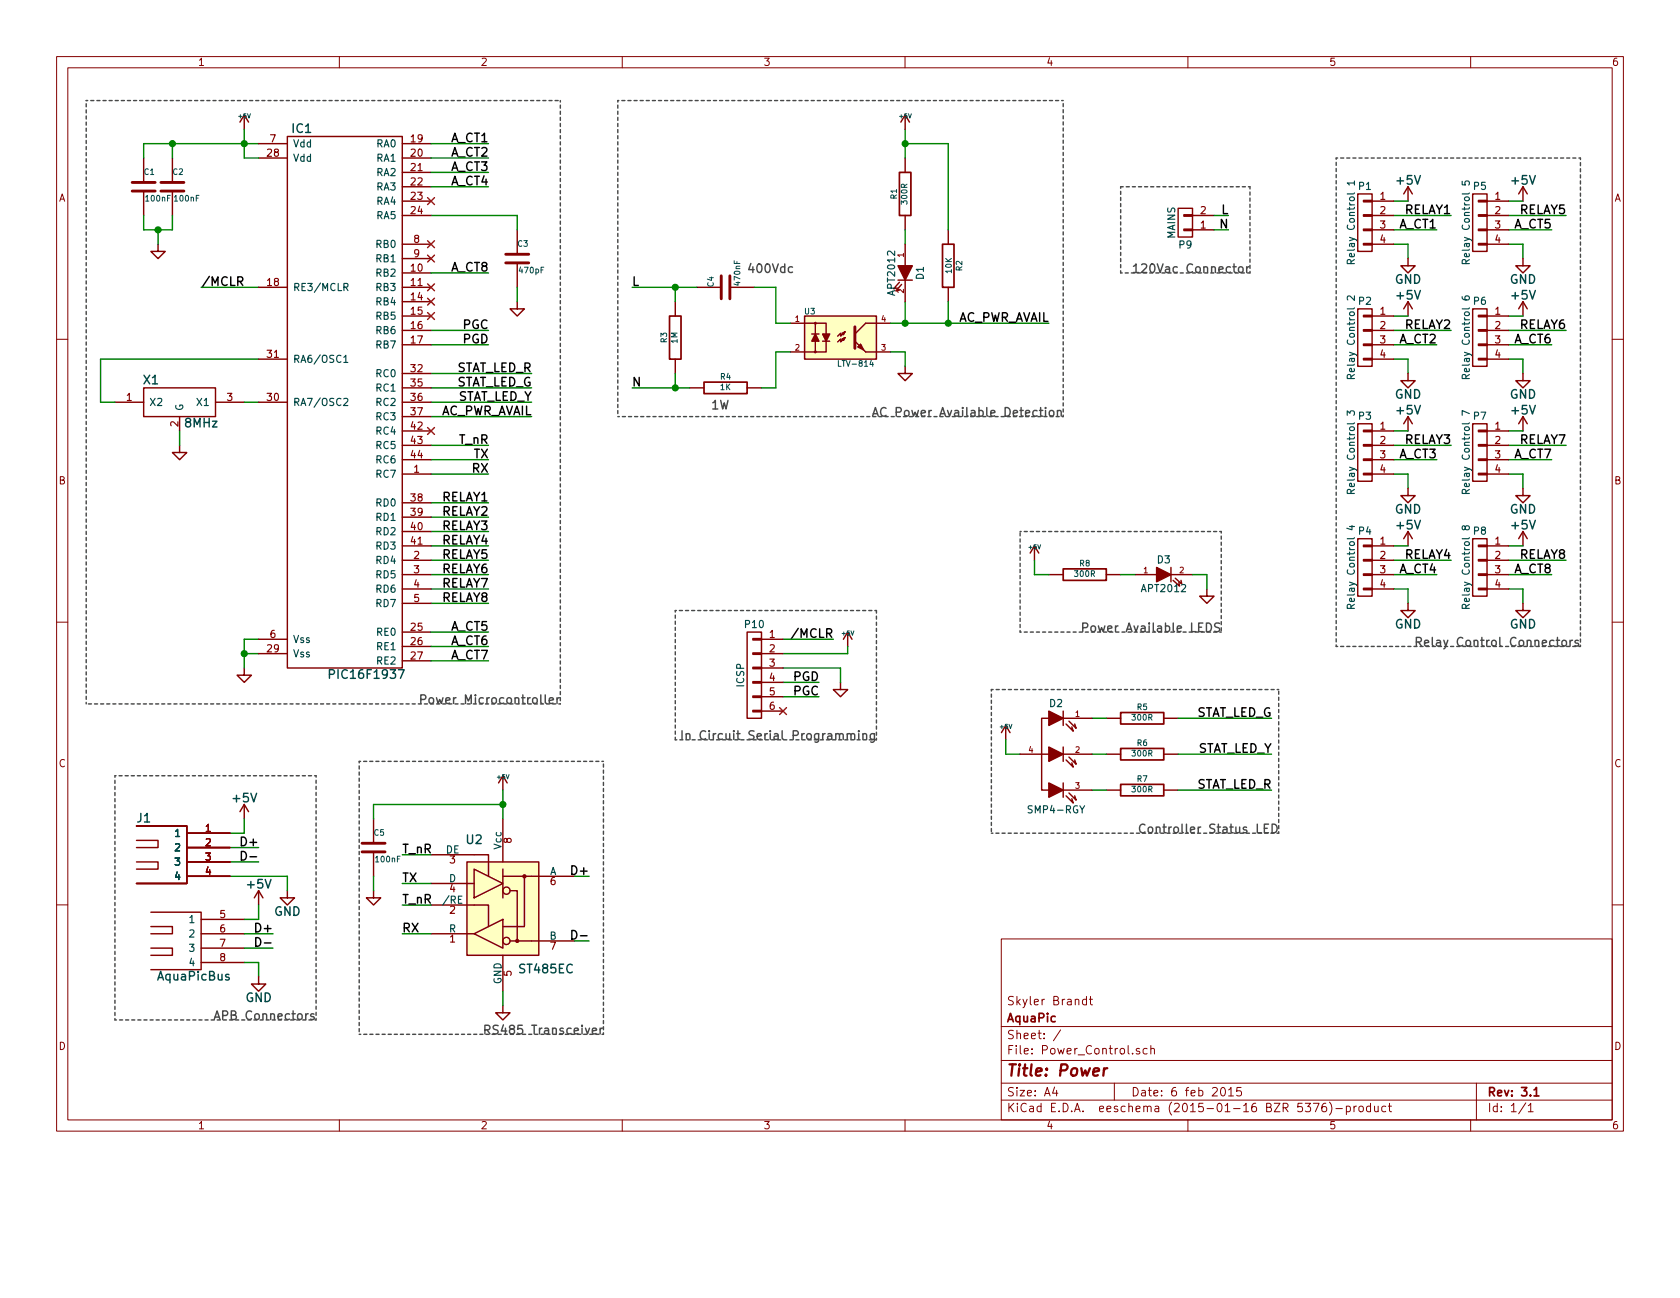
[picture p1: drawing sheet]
<svg xmlns="http://www.w3.org/2000/svg" width="279mm" height="216mm" viewBox="0 0 279 216" stroke-linecap="round" stroke-linejoin="round" font-family="sans-serif">
<g fill="none" stroke="#840000" stroke-width=".17">
<path d="M9.4 9.4h260.6v178.7h-260.6zM11.3 11.3h256.8v175h-256.8zM56.4 9.4v1.9M103.5 9.4v1.9M150.5 9.4v1.9M197.6 9.4v1.9M244.6 9.4v1.9M9.4 56.4h1.9M268.1 56.4h1.9M9.4 103.5h1.9M268.1 103.5h1.9M9.4 150.5h1.9"/>
<path d="M166.5 156.2h101.6v30.1h-101.6zM268.1 150.5h1.9M166.5 176.4h101.6M166.5 170.8h101.6M176.4 171.3l-1.2 1.8M180.7 166.3l-.4-.1-.3 .3 .1 .5 .2 .1h.4M180.7 165.7v1.4M181.2 166.2h.5M181.4 165.7v1.3l.3 .1M189.5 174.5a.35 .35 0 0 0-.5 .1v.2l.5 .1 .1 .2-.2 .2-.4-.1M190.8 174.5l-.4-.1-.3 .2 .1 .6 .2 .1 .4-.1M191.4 174.5l.2-.1 .3 .1 .1 .8"/>
<path d="M191.4 173.9v1.4M56.4 186.3v1.8M103.5 186.3v1.8M150.5 186.3v1.8M166.5 183h101.6M166.5 180.2h101.6M175.4 180.8l-.3 1h.8M175.7 181.4v.9M185.3 180.2v2.8M197.6 186.3v1.8M203.1 181l.2-.1a.77 .77 0 0 1 .6 .6 .77 .77 0 0 1-.3 .7l-.1 .1a.75 .75 0 0 1-.4-1.3zM204.3 181.3l.4-.4v1.4"/>
<path d="M204.3 182.3h.8M206.4 180.9h-.7v.7l.2-.2 .4 .1 .2 .2-.1 .5-.2 .1-.5-.1M218.4 183.5h1l-.6 1.4M220.5 183.5a.56 .56 0 0 0-.7 .6l.1 .7 .2 .1 .5-.1v-.5l-.1-.2h-.4l-.3 .2M221.1 183.3a1.61 1.61 0 0 1 0 2.2M222.2 184.4h1M223.9 184.1l.4-.1 .3 .3-.1 .5h-.6M223.9 184v1.4M225.2 184v.9M225.6 184l-.4 .3M226.1 184.1l.2-.1 .4 .1v.6l-.1 .1-.3 .1-.2-.1zM227.9 184.1l-.4-.1-.2 .3v.5l.2 .1 .4-.1"/>
<path d="M227.9 183.5v1.4M228.6 184l.1 .8 .3 .1 .2-.1M229.2 184v.9M230.5 184.1l-.4-.1-.3 .3 .1 .5 .2 .1 .4-.1M230.9 184h.5M231.1 183.5v1.2l.3 .2M244.6 186.3v1.8M245.5 180.2v6.1M253.8 183.4l-1.2 1.9M254.2 183.9l.4-.4v1.4M254.2 184.9h.8"/>
</g>
<path d="M149.6 28.7h1.9v7.1h-1.9zM111.3 52.6h2v7.1h-2zM156.7 40.6h2v7.2h-2zM117.1 63.6h7.2v1.9h-7.2zM176.8 94.6h7.2v1.9h-7.2zM186.4 118.5h7.1v1.9h-7.1zM186.4 124.5h7.1v1.9h-7.1zM186.4 130.5h7.1v1.9h-7.1zM255.1 181.3l.4-.4v1.4M255.1 182.3h.8" fill="none" stroke="#840000" stroke-width=".29"/>
<path d="M183.6 177.7l-.1 1.2M184.2 177.7a.51 .51 0 0 0-.6 .3" fill="none" stroke="#840000" stroke-width=".38"/>
<g fill="none" stroke="#840000" stroke-width=".24">
<path d="M40.6 19.1l-.7 1.2M40.6 19.1v2.4M40.6 19.1l.7 1.2M150.5 19.1v2.4M150.5 19.1l-.7 1.2M150.5 19.1l.8 1.2M23.9 26.3v4M23.9 31.8v4M28.7 26.3v4M28.7 31.8v4M43 23.9h4.8M43 26.3h4.8"/>
<path d="M47.8 22.7h19.1v88.4h-19.1zM66.9 35.8h4.8M66.9 23.9h4.8M66.9 26.3h4.8M66.9 28.7h4.8M66.9 31.1h4.8M66.9 33.5h4.8M86 38.2v4.1M150.5 26.3v2.4M150.5 35.8v2.4M157.7 38.2v2.4M195.9 34.6h2.4v4.8h-2.4z"/>
<path d="M196.9 35.7h1.4v.3h-1.4zM196.9 38.1h1.4v.3h-1.4zM198.3 38.2h3.6M198.3 35.8h3.6M225.8 32.3h2.4v9.5h-2.4zM226.8 38.1h1.4v.3h-1.4zM226.8 35.7h1.4v.3h-1.4zM226.8 33.3h1.4v.3h-1.4zM228.2 38.2h3.6M228.2 35.8h3.6M228.2 33.5h3.6M234.2 31.1v2.4"/>
<path d="M234.2 31.1l-.7 1.2M234.2 31.1l.7 1.2M244.9 32.3h2.4v9.5h-2.4zM245.9 38.1h1.4v.3h-1.4zM245.9 35.7h1.4v.3h-1.4zM245.9 33.3h1.4v.3h-1.4zM247.3 38.2h3.6M247.3 35.8h3.6M247.3 33.5h3.6M253.3 31.1v2.4M253.3 31.1l-.7 1.2M253.3 31.1l.7 1.2"/>
<path d="M26.3 40.6v1.2h1.2l-1.2 1.2-1.2-1.2h1.2M43 47.8h4.8M43 59.7h4.8M66.9 47.8h4.8M66.9 40.6h4.8M66.9 43h4.8M66.9 45.4h4.8M66.9 50.2h4.8M66.9 52.6h4.8M66.9 55h4.8M66.9 57.3h4.8M86 50.2v1.2h1.2l-1.2 1.2-1.2-1.2h1.2"/>
<path d="M86 43.7v4.1M112.3 50.2v2.4M112.3 59.7v2.4M115.9 47.8h4.1M121.4 47.8h4M131.4 53.8h6v1.8M133.8 52.6h12v7.1h-12zM135 55.6h1.2M135.6 53.8v1.8M135.6 56.7v1.8M136.8 56.7h1.2M137.4 56.7v1.8h-6"/>
<path d="M140 55.4l.5-.2-.2 .5zM140.5 55.2l-.7 .7v-.5l-.5 .5M140.5 56.2l-.2 .4-.3-.2 .5-.2-.7 .7v-.5l-.5 .5M144 58.5h4.1M148.1 53.8h-4.1l-1.8 1.8M149.3 46.6h2.4M149.6 47l-1 1 .6-.1M149.9 47.3l-.9 1.1 .6-.1M150.5 40.6v3.6M150.5 46.6v3.6M157.7 47.8v2.4M225.8 51.4h2.4v9.5h-2.4z"/>
<path d="M226.8 59.6h1.4v.3h-1.4zM226.8 57.2h1.4v.3h-1.4zM226.8 54.8h1.4v.3h-1.4zM226.8 52.4h1.4v.3h-1.4zM226.8 40.5h1.4v.2h-1.4zM228.2 40.6h3.6M228.2 59.7h3.6M228.2 52.6h3.6M228.2 55h3.6M228.2 57.3h3.6M234.2 43v1.2h1.2l-1.2 1.2-1.2-1.2h1.2M234.2 50.2v2.4"/>
<path d="M234.2 50.2l-.7 1.2M234.2 50.2l.7 1.2M244.9 51.4h2.4v9.5h-2.4zM245.9 59.6h1.4v.3h-1.4zM245.9 57.2h1.4v.3h-1.4zM245.9 54.8h1.4v.3h-1.4zM245.9 52.4h1.4v.3h-1.4zM245.9 40.5h1.4v.2h-1.4zM247.3 40.6h3.6M247.3 59.7h3.6M247.3 52.6h3.6M247.3 55h3.6"/>
<path d="M247.3 57.3h3.6M253.3 43v1.2h1.2l-1.2 1.2-1.2-1.2h1.2M253.3 50.2v2.4M253.3 50.2l-.7 1.2M253.3 50.2l.7 1.2M19.1 66.9h4.8M23.9 64.5h11.9v4.8h-11.9zM29.9 74.1v1.2h1.2l-1.2 1.2-1.2-1.2h1.2M29.9 69.3v2.4M35.8 66.9h4.8M43 66.9h4.8M66.9 64.5h4.8"/>
<path d="M66.9 66.9h4.8M66.9 78.9h4.8M66.9 62.1h4.8M66.9 71.7h4.8M66.9 74.1h4.8M66.9 76.5h4.8M66.9 69.3h4.8M114.7 64.5h2.4M124.3 64.5h2.3M150.5 60.9v1.2h1.2l-1.2 1.2-1.2-1.2h1.2M225.8 70.5h2.4v9.5h-2.4zM226.8 78.7h1.4v.3h-1.4z"/>
<path d="M226.8 76.3h1.4v.3h-1.4zM226.8 74h1.4v.2h-1.4zM226.8 71.6h1.4v.2h-1.4zM228.2 78.9h3.6M228.2 71.7h3.6M228.2 74.1h3.6M228.2 76.5h3.6M234.2 62.1v1.2h1.2l-1.2 1.2-1.2-1.2h1.2M234.2 69.3v2.4M234.2 69.3l-.7 1.2M234.2 69.3l.7 1.2M244.9 70.5h2.4v9.5h-2.4z"/>
<path d="M245.9 78.7h1.4v.3h-1.4zM245.9 76.3h1.4v.3h-1.4zM245.9 74h1.4v.2h-1.4zM245.9 71.6h1.4v.2h-1.4zM247.3 78.9h3.6M247.3 71.7h3.6M247.3 74.1h3.6M247.3 76.5h3.6M253.3 62.1v1.2h1.2l-1.2 1.2-1.2-1.2h1.2M253.3 69.3v2.4M253.3 69.3l-.7 1.2M253.3 69.3l.7 1.2"/>
<path d="M66.9 95.6h4.8M66.9 93.2h4.8M66.9 98h4.8M66.9 88.4h4.8M66.9 90.8h4.8M66.9 83.6h4.8M66.9 86h4.8M172 90.8l-.7 1.2M172 90.8v2.4M172 90.8l.8 1.2M174.4 95.6h2.4M184 95.6h2.4"/>
<path d="M188.8 95.6h3.6M194.7 94.4v2.4M194.7 95.6h3.6M195.1 96.5l1.1 1-.1-.6M195.5 96.2l1 .9-.1-.6M200.7 98v1.2h1.2l-1.2 1.2-1.2-1.2h1.2M225.8 89.6h2.4v9.6h-2.4zM226.8 97.8h1.4v.3h-1.4zM226.8 95.5h1.4v.2h-1.4zM226.8 93.1h1.4v.2h-1.4zM226.8 90.7h1.4v.2h-1.4zM228.2 95.6h3.6"/>
<path d="M228.2 93.2h3.6M228.2 98h3.6M228.2 90.8h3.6M234.2 81.2v1.2h1.2l-1.2 1.2-1.2-1.2h1.2M234.2 88.4l-.7 1.2M234.2 88.4v2.4M234.2 88.4l.7 1.2M244.9 89.6h2.4v9.6h-2.4zM245.9 97.8h1.4v.3h-1.4zM245.9 95.5h1.4v.2h-1.4zM245.9 93.1h1.4v.2h-1.4zM245.9 90.7h1.4v.2h-1.4z"/>
<path d="M247.3 95.6h3.6M247.3 93.2h3.6M247.3 98h3.6M247.3 90.8h3.6M253.3 81.2v1.2h1.2l-1.2 1.2-1.2-1.2h1.2M253.3 88.4l-.7 1.2M253.3 88.4v2.4M253.3 88.4l.7 1.2M40.6 111.1v1.2h1.2l-1.2 1.2-1.2-1.2h1.2M43 106.3h4.8M43 108.7h4.8M66.9 100.4h4.8"/>
<path d="M66.9 105.1h4.8M66.9 107.5h4.8M66.9 109.9h4.8M124.3 105.1h2.3v14.4h-2.3zM125.2 118.2h1.4v.2h-1.4zM125.2 115.8h1.4v.2h-1.4zM125.2 113.4h1.4v.2h-1.4zM125.2 111h1.4v.2h-1.4zM125.2 108.6h1.4v.2h-1.4zM125.2 106.2h1.4v.3h-1.4zM126.6 106.3h3.6M126.6 108.7h3.6"/>
<path d="M126.6 111.1h3.6M126.6 113.5h3.6M126.6 115.9h3.6M126.6 118.3h3.6M139.8 113.5v1.2h1.2l-1.2 1.2-1.2-1.2h1.2M141 105.1l-.7 1.2M141 105.1v2.4M141 105.1l.7 1.2M174.4 119.5h-1.2v11.9h1.2M176.8 119.5h4.8M176.8 118.3v2.4M177.8 120l1.2 1.1-.3-.7"/>
<path d="M184 119.5h2.4M193.5 119.5h2.4M234.2 100.4v1.2h1.2l-1.2 1.1-1.2-1.1h1.2M253.3 100.4v1.2h1.2l-1.2 1.1-1.2-1.1h1.2M22.7 137.4h8.4v9.6h-8.4M22.7 139.8h3.6v1.2h-3.6M31.1 138.6h7.1M40.6 133.8v2.4M40.6 133.8l-.7 1.2M40.6 133.8l.7 1.2M62.1 136.2v4.1M83.6 129v2.4"/>
<path d="M83.6 136.2v7.2M83.6 129l-.7 1.2M83.6 129l.7 1.2M167.3 120.7l-.8 1.2M167.3 120.7v2.4M167.3 120.7l.7 1.2M169.7 125.4h4.7M176.8 125.4h4.8M176.8 131.4h4.8M176.8 124.3v2.3M176.8 130.2v2.4M177.3 132.4l1.2 1.2-.2-.7"/>
<path d="M177.3 126.4l1.2 1.2-.2-.7M177.3 120.4l1.2 1.2-.2-.7M177.8 131.9l1.2 1.2-.3-.7M177.8 125.9l1.2 1.2-.3-.7M184 125.4h2.4M184 131.4h2.4M193.5 125.4h2.4M193.5 131.4h2.4M22.7 143.4h3.6v1.2h-3.6M25.1 157.7h3.6v1.2h-3.6M25.1 154.1h3.6v1.2h-3.6M25.1 151.7h8.4v9.6h-8.4"/>
<path d="M31.1 145.8h7.1M31.1 141h7.1M31.1 143.4h7.1M33.5 155.3h7.1M33.5 152.9h7.1M33.5 157.7h7.1M43 148.1l-.7 1.2M43 148.1v2.4M43 148.1l.7 1.2M47.8 148.1v1.2h1.2l-1.2 1.2-1.2-1.2h1.2M62.1 148.1v1.2h1.2l-1.2 1.2-1.2-1.2h1.2M62.1 141.7v4.1"/>
<path d="M71.7 150.5h9.5v3.6M71.7 142.2h9.5v3.6M71.7 155.3h7.2M71.7 147h7.2M77.7 143.4h11.9v15.5h-11.9zM78.9 144.6l4.7 2.4-4.7 2.3zM78.9 155.3l4.7-2.4v4.8zM83.6 145.8h3.6v8.3h-3.6M83.6 144.6v4.7M83.6 158.9v6M84.8 148.1h1.2v8.4h-1.2M86 156.5h9.6"/>
<path d="M87.2 145.8h8.4M33.5 160.1h7.1M43 162.5v1.2h1.2l-1.2 1.2-1.2-1.2h1.2M83.6 167.3v1.2h1.2l-1.2 1.2-1.2-1.2h1.2"/>
<circle cx="135.6" cy="53.8" r=".12"/>
<circle cx="135.6" cy="58.5" r=".12"/>
<circle cx="84.2" cy="156.5" r=".6"/>
<circle cx="84.2" cy="148.1" r=".6"/>
</g>
<g fill="none" stroke="#f00" stroke-width=".24">
<path d="M71.1 32.9l1.2 1.1M72.3 32.9l-1.2 1.1M71.1 40l1.2 1.2M71.1 42.4l1.2 1.2M71.1 47.2l1.2 1.2M71.1 49.6l1.2 1.2M71.1 52l1.2 1.1M72.3 40l-1.2 1.2M72.3 42.4l-1.2 1.2M72.3 47.2l-1.2 1.2M72.3 49.6l-1.2 1.2M72.3 52l-1.2 1.1"/>
<path d="M71.1 71.1l1.2 1.2M72.3 71.1l-1.2 1.2M129.7 117.7l1.1 1.2M130.8 117.7l-1.1 1.2"/>
</g>
<g fill="none" stroke="#008400" stroke-width=".24">
<path d="M23.9 35.8v2.4h4.8v-2.4M26.3 38.2v2.4M28.7 23.9v2.4M40.6 21.5v4.8h2.4M43 23.9h-19.1v2.4M71.7 23.9h9.5M71.7 35.8h14.3v2.4M71.7 26.3h9.5M71.7 28.7h9.5M71.7 31.1h9.5M150.5 21.5v4.8M150.5 38.2v2.4"/>
<path d="M150.5 23.9h7.2v14.3M201.9 38.2h2.4M201.9 35.8h2.4M231.8 38.2h7.1M231.8 35.8h9.5M231.8 33.5h2.4M250.9 38.2h7.2M250.9 35.8h9.6M250.9 33.5h2.4M33.5 47.8h9.5M43 59.7h-26.3v7.2h2.4M71.7 55h9.5"/>
<path d="M71.7 57.3h9.5M71.7 45.4h9.5M86 47.8v2.4M105.1 47.8h10.8M112.3 47.8v2.4M125.4 47.8h3.6v6h2.4M131.4 58.5h-2.4v6h-2.4M148.1 58.5h2.4v2.4M148.1 53.8h26.3M150.5 50.2v3.6M157.7 50.2v3.6M231.8 55h9.5"/>
<path d="M231.8 57.3h7.1M231.8 59.7h2.4v2.4M231.8 40.6h2.4v2.4M231.8 52.6h2.4M250.9 55h9.6M250.9 57.3h7.2M250.9 59.7h2.4v2.4M250.9 40.6h2.4v2.4M250.9 52.6h2.4M29.9 71.7v2.4M40.6 66.9h2.4M71.7 64.5h16.7"/>
<path d="M71.7 78.9h9.5M71.7 76.5h9.5M71.7 62.1h16.7M71.7 66.9h16.7M71.7 74.1h9.5M71.7 69.3h16.7M105.1 64.5h9.6M112.3 62.1v2.4M231.8 78.9h2.4v2.3M231.8 76.5h7.1M231.8 74.1h9.5M231.8 71.7h2.4"/>
<path d="M250.9 78.9h2.4v2.3M250.9 76.5h7.2M250.9 74.1h9.6M250.9 71.7h2.4M71.7 98h9.5M71.7 93.2h9.5M71.7 83.6h9.5M71.7 86h9.5M71.7 88.4h9.5M71.7 95.6h9.5M71.7 90.8h9.5M172 93.2v2.4h2.4"/>
<path d="M186.4 95.6h2.4M198.3 95.6h2.4v2.4M231.8 98h2.4v2.4M231.8 93.2h9.5M231.8 95.6h7.1M231.8 90.8h2.4M250.9 98h2.4v2.4M250.9 93.2h9.6M250.9 95.6h7.2M250.9 90.8h2.4M40.6 108.7h2.4M43 106.3h-2.4v4.8"/>
<path d="M71.7 100.4h9.5M71.7 105.1h9.5M71.7 107.5h9.5M71.7 109.9h9.5M130.2 106.3h8.4M130.2 113.5h6M130.2 115.9h6M130.2 111.1h9.6v2.4M141 107.5v1.2h-10.8M181.6 119.5h2.4M195.9 119.5h15.6M40.6 136.2v2.4h-2.4"/>
<path d="M83.6 131.4v4.8M83.6 133.8h-21.5v2.4M167.3 123.1v2.3h2.4M181.6 125.4h2.4M181.6 131.4h2.4M195.9 125.4h15.6M195.9 131.4h15.6M38.2 145.8h9.6v2.3M38.2 143.4h4.8M38.2 141h4.8M40.6 155.3h4.8M40.6 157.7h4.8"/>
<path d="M43 150.5v2.4h-2.4M62.1 145.8v2.3M66.9 147h4.8M66.9 155.3h4.8M66.9 142.2h4.8M66.9 150.5h4.8M40.6 160.1h2.4v2.4M83.6 164.9v2.4"/>
</g>
<g fill="#840000" stroke="#840000" stroke-width=".24">
<path d="M174.4 118.3l2.4 1.2-2.4 1.2z"/>
<path d="M174.4 130.2l2.4 1.2-2.4 1.2z"/>
<path d="M174.4 124.3l2.4 1.1-2.4 1.2z"/>
<path d="M142.2 56.7l1.8 1.8z"/>
<path d="M135.6 55.6l.6 1.1h-1.2z"/>
<path d="M136.8 55.6h1.2l-.6 1.1z"/>
<path d="M142.7 57.7l.4-.5 .5 1z"/>
<path d="M192.4 94.4l2.3 1.2-2.3 1.2z"/>
<path d="M149.3 44.2h2.4l-1.2 2.4z"/>
<circle cx="86" cy="156.5" r=".24"/>
<circle cx="87.2" cy="145.8" r=".24"/>
</g>
<path d="M22 31.8h3.8M22 30.3h3.8M26.8 31.8h3.8M26.8 30.3h3.8M84.1 43.7h3.8M84.1 42.3h3.8M120 45.9v3.8M121.4 45.9v3.8M142.2 54.4v3.5M60.2 141.7h3.8M60.2 140.3h3.8" fill="none" stroke="#840000" stroke-width=".48"/>
<g fill="#ffffc2" stroke="#ffffc2" stroke-width=".24">
<path d="M133.8 52.6h12v7.1h-12z"/>
<path d="M77.7 143.4h11.9v15.5h-11.9z"/>
</g>
<path d="M144.9 59.9l-.2 .7h.6" fill="none" stroke="#004848" stroke-width=".17"/>
<g fill="#008400" stroke="#008400" stroke-width=".24">
<circle cx="150.5" cy="53.8" r=".48"/>
<circle cx="150.5" cy="23.9" r=".48"/>
<circle cx="157.7" cy="53.8" r=".48"/>
<circle cx="83.6" cy="133.8" r=".48"/>
<circle cx="26.3" cy="38.2" r=".48"/>
<circle cx="28.7" cy="23.9" r=".48"/>
<circle cx="40.6" cy="108.7" r=".48"/>
<circle cx="40.6" cy="23.9" r=".48"/>
<circle cx="112.3" cy="47.8" r=".48"/>
<circle cx="112.3" cy="64.5" r=".48"/>
</g>
<path d="M39.5 46.8l.7-.1 .2-.2-.1-.3-.2-.2h-.6v1.5M39.9 46.8l.5 .7M40.1 141.6a.73 .73 0 0 1 .9 .7 .73 .73 0 0 1-.9 .8zM41.6 142.5h1.1M42.5 156a.73 .73 0 0 1 .9 .7 .73 .73 0 0 1-.9 .7zM44 156.8h1.1M95.1 154.8a.73 .73 0 0 1 .8 .7 .73 .73 0 0 1-.8 .7z" fill="none" stroke="#000" stroke-width=".24"/>
<g fill="none" stroke="#484848" stroke-width=".24">
<path d="M131.8 44.4a.45 .45 0 0 0-.6 .1v.7a.45 .45 0 0 0 .6 .1M188.5 44.3l.4-.4v1.4M188.5 45.3h.8M189.9 44l.2-.1h.3l.2 .1 .1 .3-.1 .2-.8 .8h.9M207.7 44.4h-.2l-.2 .3M145.1 69.2l.5-1.4 .5 1.4M145.2 68.8h.7M147.4 67.9a.58 .58 0 0 0-.8 0 .58 .58 0 0 0-.1 .7 .55 .55 0 0 0 .2 .6 .55 .55 0 0 0 .7-.1M175.9 68.4v-.1a.34 .34 0 0 1 .6 .2v.7M175.9 68.3v.9M70 116.3h.7l.1-.2v-.4l-.3-.1h-.5v1.4M71.4 116.2l.2-.1 .4 .1 .1 .5-.1 .2-.4 .1-.2-.1z"/>
<path d="M92.6 116.1v.9M93 116.1h-.2l-.2 .2M180.1 104.4l.7-.1 .1-.2-.1-.3-.2-.2h-.5v1.5M202.8 103.7a.58 .58 0 0 0-.7 .1v.4l.7 .3v.4a.58 .58 0 0 1-.8 .1M235.6 106.8l.6-.1 .2-.2-.1-.3-.2-.2h-.5v1.5M235.9 106.8l.5 .7M236.9 107l.7-.2-.1-.2-.4-.1-.2 .2 .1 .7h.5M262.5 106.6l-.4-.1-.2 .2 .1 .2 .5 .1v.4h-.6M113.4 121.6v1.4M114.1 122.2l.1-.1a.34 .34 0 0 1 .5 .1v.8M114.1 122v1M117.3 121.7a.58 .58 0 0 0-.7 0 .58 .58 0 0 0-.2 .7 .55 .55 0 0 0 .3 .5 .55 .55 0 0 0 .6-.1"/>
<path d="M145.4 122v1.2l-.2 .3-.4-.1M145.4 122.1a.45 .45 0 0 0-.6 .1v.6a.45 .45 0 0 0 .6 .1M190.4 137.2a.58 .58 0 0 0-.7 0 .58 .58 0 0 0-.2 .7 .55 .55 0 0 0 .3 .5 .55 .55 0 0 0 .6 0M191 137.7l.2-.1 .4 .1 .1 .6-.1 .1-.4 .1-.2-.1zM211.6 137.1a.73 .73 0 0 1 .8 .7 .73 .73 0 0 1-.8 .7zM35.6 169.6l.5-1.5 .5 1.5M35.7 169.2h.7M52.2 168.7l-.3-.1-.2 .2v.2l.5 .2v.3h-.5M80.6 171.3l.7-.1 .2-.2-.1-.3-.2-.2h-.6v1.5M81 171.3l.5 .7"/>
</g>
<g fill="none" stroke="#484848" stroke-width=".24" stroke-dasharray=".5" stroke-dashoffset=".3">
<path d="M14.3 16.7h78.9M93.2 16.7v100.4M102.7 16.7v52.6M176.8 16.7h-74.1M186.4 31.1v14.3M207.9 31.1h-21.5M262.8 26.3h-40.6M262.8 26.3v81.2M186.4 45.4h21.5M207.9 45.4v-14.3M102.7 69.3h74.1M176.8 69.3v-52.6"/>
<path d="M203.1 88.4h-33.4M203.1 88.4v16.7M14.3 117.1v-100.4M93.2 117.1h-78.9M112.3 101.6v21.5M145.8 101.6h-33.5M164.9 114.7v23.9M169.7 105.1v-16.7M203.1 105.1h-33.4M212.7 114.7h-47.8M222.2 107.5v-81.2M262.8 107.5h-40.6"/>
<path d="M19.1 129v40.7M52.6 129h-33.5M59.7 126.6v45.4M100.4 126.6h-40.7M112.3 123.1h33.5M145.8 123.1v-21.5M164.9 138.6h47.8M212.7 138.6v-23.9M19.1 169.7h33.5M52.6 169.7v-40.7M59.7 172h40.7M100.4 172v-45.4"/>
</g>
<path d="M54.8 112.2l.7-.1 .1-.2v-.4l-.3-.1h-.5v1.4M66.3 111.4h.9l-.6 1.4M38.1 162.1h-.4l-.2 .2 .1 .2 .5 .1v.3h-.6" fill="none" stroke="#004848" stroke-width=".24"/>
<g fill="none" stroke="#004848" stroke-width=".19">
<path d="M225.3 30.4h-1.2l.3 .4M225.3 30.1v.7M243.2 30.2v.5l.5 .1-.1-.2 .1-.4h.6l.1 .1-.1 .5M57.2 59.4l.3-.3v1.2M57.2 47.8l.6-.1v-.5l-.6-.1v1.2M57.5 47.8l.4 .5M224.7 43.8l-.1-.5-.4-.1-.1 .6h1.2M225.3 49.2v.8l-.9-.8-.2 .1-.1 .1 .1 .5M225.3 43.2l-.6 .4M243.2 49.3a.45 .45 0 0 0 .5 .6l.6-.1 .1-.4-.1-.1-.5-.1-.1 .1-.1 .4 .2 .2M243.8 43.8l-.1-.5-.4-.1-.1 .6h1.2M244.4 43.2l-.6 .4"/>
<path d="M57.2 66.4l.4-.1 .2 .1v.2l-.7 .9h.7M57.2 60.3h.6M224.1 69.1v-.8l.4 .4 .1-.3h.5l.2 .2-.2 .5M224.7 63l-.1-.6-.4-.1-.1 .7h1.2M225.3 62.3l-.6 .4M243.8 63l-.1-.6-.4-.1-.1 .7h1.2M244.4 68.8l-1.2-.5v.8M244.4 62.3l-.6 .4M224.4 87.6h.9M224.7 82.1l-.1-.6h-.4l-.1 .6h1.2M224.8 87.4v.7l-.8-.2M225.3 81.4l-.6 .4"/>
<path d="M243.7 87.7l.2-.2h.4l.1 .2-.1 .3-.4 .1-.2-.1-.1-.5h-.3l-.1 .5 .3 .1 .2-.2M243.8 82.1l-.1-.6h-.4l-.1 .6h1.2M244.4 81.4l-.6 .4M224.7 101.2l-.1-.6h-.4l-.1 .6h1.2M225.3 100.5l-.6 .4M243.8 101.2l-.1-.6h-.4l-.1 .6h1.2M244.4 100.5l-.6 .4"/>
</g>
<text font-size="2.6" fill="#840000" x="167.5" y="179">Title: Power</text>
<g font-size="2" fill="#004848">
<text x="48.6" y="22.1">IC1</text>
<text x="232.4" y="30.7">+5V</text>
<text x="251.5" y="30.7">+5V</text>
<text x="231.9" y="47.2">GND</text>
<text x="251.1" y="47.2">GND</text>
<text x="232.4" y="49.8">+5V</text>
<text x="251.5" y="49.8">+5V</text>
<text x="23.9" y="63.9">X1</text>
<text x="30.8" y="71.1">8MHz</text>
<text x="231.9" y="66.3">GND</text>
<text x="232.4" y="68.9">+5V</text>
<text x="251.1" y="66.3">GND</text>
<text x="251.5" y="68.9">+5V</text>
<text x="231.9" y="85.4">GND</text>
<text x="232.4" y="88.1">+5V</text>
<text x="251.1" y="85.4">GND</text>
<text x="251.5" y="88.1">+5V</text>
<text x="231.9" y="104.5">GND</text>
<text x="251.1" y="104.5">GND</text>
<text x="55.3" y="112.9">PIC16F1937</text>
<text x="22.8" y="136.8">J1</text>
<text x="38.8" y="133.5">+5V</text>
<text x="77.6" y="140.4">U2</text>
<text x="41.2" y="147.8">+5V</text>
<text x="45.6" y="152.3">GND</text>
<text x="86.5" y="161.9">ST485EC</text>
<text x="26.4" y="163.1">AquaPicBus</text>
<text x="40.8" y="166.7">GND</text>
</g>
<g font-size="2">
<text x="74.9" y="23.7">A_CT1</text>
<text x="74.9" y="26">A_CT2</text>
<text x="74.9" y="28.4">A_CT3</text>
<text x="74.9" y="30.8">A_CT4</text>
<text x="203.1" y="35.6">L</text>
<text x="233.5" y="35.6">RELAY1</text>
<text x="252.6" y="35.6">RELAY5</text>
<text x="202.9" y="38">N</text>
<text x="232.6" y="38">A_CT1</text>
<text x="251.7" y="38">A_CT5</text>
<text x="33.5" y="47.6">/MCLR</text>
<text x="74.9" y="45.2">A_CT8</text>
<text x="105.1" y="47.6">L</text>
<text x="158.7" y="53.5">AC_PWR_AVAIL</text>
<text x="76.9" y="57.1">PGD</text>
<text x="76.9" y="54.7">PGC</text>
<text x="232.6" y="57.1">A_CT2</text>
<text x="233.5" y="54.7">RELAY2</text>
<text x="251.7" y="57.1">A_CT6</text>
<text x="252.6" y="54.7">RELAY6</text>
<text x="75.4" y="64.3">STAT_LED_G</text>
<text x="75.5" y="61.9">STAT_LED_R</text>
<text x="105.1" y="64.3">N</text>
<text x="72.7" y="69.1">AC_PWR_AVAIL</text>
<text x="75.7" y="66.7">STAT_LED_Y</text>
<text x="76.2" y="73.8">T_nR</text>
<text x="78.7" y="76.2">TX</text>
<text x="232.6" y="76.2">A_CT3</text>
<text x="233.5" y="73.8">RELAY3</text>
<text x="251.7" y="76.2">A_CT7</text>
<text x="252.6" y="73.8">RELAY7</text>
<text x="73.4" y="83.4">RELAY1</text>
<text x="78.5" y="78.6">RX</text>
<text x="73.4" y="85.8">RELAY2</text>
<text x="73.4" y="88.2">RELAY3</text>
<text x="73.4" y="95.3">RELAY6</text>
<text x="73.4" y="93">RELAY5</text>
<text x="73.4" y="90.6">RELAY4</text>
<text x="232.6" y="95.3">A_CT4</text>
<text x="233.5" y="93">RELAY4</text>
<text x="251.7" y="95.3">A_CT8</text>
<text x="252.6" y="93">RELAY8</text>
<text x="73.4" y="97.7">RELAY7</text>
<text x="73.4" y="100.1">RELAY8</text>
<text x="74.9" y="104.9">A_CT5</text>
<text x="74.9" y="107.3">A_CT6</text>
<text x="132.3" y="106.1">/MCLR</text>
<text x="74.9" y="109.7">A_CT7</text>
<text x="131.9" y="113.3">PGD</text>
<text x="131.9" y="115.7">PGC</text>
<text x="198.5" y="119.2">STAT_LED_G</text>
<text x="198.7" y="125.2">STAT_LED_Y</text>
<text x="198.6" y="131.2">STAT_LED_R</text>
<text x="40.4" y="140.7">D+</text>
<text x="66.9" y="141.9">T_nR</text>
<text x="66.9" y="146.7">TX</text>
<text x="42.8" y="155.1">D+</text>
<text x="66.9" y="155.1">RX</text>
<text x="66.9" y="150.3">T_nR</text>
</g>
<g font-size="2" fill="#484848">
<text x="124.3" y="45.4">400Vdc</text>
<text x="190.5" y="45.4">120Vac Connector</text>
<text x="118.3" y="68.1">1W</text>
<text x="148.4" y="69.3">AC Power Available Detection</text>
<text x="181.9" y="105.1">Power Available LEDS</text>
<text x="238.2" y="107.5">Relay Control Connectors</text>
<text x="72.1" y="117.1">Power Microcontroller</text>
<text x="117.6" y="123.1">In Circuit Serial Programming</text>
<text x="191.9" y="138.6">Controller Status LED</text>
<text x="36.7" y="169.7">APB Connectors</text>
<text x="82.5" y="172">RS485 Transceiver</text>
</g>
<g font-size="2" fill="#008400">
<text x="95.4" y="145.5">D+</text>
<text x="95.9" y="156.3">D-</text>
</g>
<g font-size="2" fill="#840000">
<text x="167.5" y="167.2">Skyler Brandt</text>
<text x="167.5" y="172.9">Sheet: /</text>
<text x="167.5" y="170">AquaPic</text>
<text x="167.5" y="175.4">File: Power_Control.sch</text>
<text x="167.5" y="185">KiCad E.D.A. eeschema (2015-01-16 BZR 5376)-product</text>
<text x="167.5" y="182.4">Size: A4</text>
<text x="188.1" y="182.4">Date: 6 feb 2015</text>
<text x="247.4" y="182.4">Rev: 3.1</text>
<text x="247.4" y="185">Id: 1/1</text>
</g>
<g font-size="1.7" fill="#840000">
<text x="32.9" y="10.9">1</text>
<text x="80" y="10.9">2</text>
<text x="127" y="10.9">3</text>
<text x="174" y="10.9">4</text>
<text x="221.1" y="10.9">5</text>
<text x="268.1" y="10.9">6</text>
<text x="44.9" y="23.7">7</text>
<text x="68.4" y="23.7">19</text>
<text x="44.5" y="26">28</text>
<text x="68.4" y="26">20</text>
<text x="68.4" y="28.4">21</text>
<text x="9.7" y="33.5">A</text>
<text x="68.4" y="30.8">22</text>
<text x="68.4" y="33.2">23</text>
<text x="68.4" y="35.6">24</text>
<text x="199.7" y="35.6">2</text>
<text x="229.5" y="33.2">1</text>
<text x="229.5" y="35.6">2</text>
<text x="248.6" y="33.2">1</text>
<text x="248.6" y="35.6">2</text>
<text x="268.5" y="33.5">A</text>
<text x="68.8" y="40.4">8</text>
<text x="199.7" y="38">1</text>
<text x="229.5" y="38">3</text>
<text x="229.5" y="40.4">4</text>
<text x="248.6" y="38">3</text>
<text x="248.6" y="40.4">4</text>
<text x="44.5" y="47.6">18</text>
<text x="68.4" y="45.2">10</text>
<text x="68.4" y="47.6">11</text>
<text x="68.8" y="42.8">9</text>
<text x="68.4" y="49.9">14</text>
<text x="68.4" y="52.3">15</text>
<text x="229.5" y="52.3">1</text>
<text x="248.6" y="52.3">1</text>
<text x="44.5" y="59.5">31</text>
<text x="68.4" y="54.7">16</text>
<text x="68.4" y="57.1">17</text>
<text x="229.5" y="54.7">2</text>
<text x="229.5" y="57.1">3</text>
<text x="229.5" y="59.5">4</text>
<text x="248.6" y="54.7">2</text>
<text x="248.6" y="57.1">3</text>
<text x="248.6" y="59.5">4</text>
<text x="68.4" y="61.9">32</text>
<text x="68.4" y="64.3">35</text>
<text x="21.1" y="66.7">1</text>
<text x="29.6" y="70.9" transform="rotate(-90 29.6 70.9)">2</text>
<text x="37.8" y="66.7">3</text>
<text x="44.5" y="66.7">30</text>
<text x="68.4" y="71.4">42</text>
<text x="68.4" y="66.7">36</text>
<text x="68.4" y="69.1">37</text>
<text x="229.5" y="71.4">1</text>
<text x="248.6" y="71.4">1</text>
<text x="68.4" y="73.8">43</text>
<text x="68.4" y="76.2">44</text>
<text x="229.5" y="73.8">2</text>
<text x="229.5" y="76.2">3</text>
<text x="248.6" y="73.8">2</text>
<text x="248.6" y="76.2">3</text>
<text x="9.7" y="80.5">B</text>
<text x="68.4" y="83.4">38</text>
<text x="68.8" y="78.6">1</text>
<text x="229.5" y="78.6">4</text>
<text x="248.6" y="78.6">4</text>
<text x="268.5" y="80.5">B</text>
<text x="68.4" y="88.2">40</text>
<text x="68.4" y="85.8">39</text>
<text x="68.4" y="90.6">41</text>
<text x="68.8" y="93">2</text>
<text x="68.8" y="95.3">3</text>
<text x="229.5" y="90.6">1</text>
<text x="229.5" y="93">2</text>
<text x="229.5" y="95.3">3</text>
<text x="248.6" y="90.6">1</text>
<text x="248.6" y="93">2</text>
<text x="248.6" y="95.3">3</text>
<text x="68.8" y="97.7">4</text>
<text x="68.8" y="100.1">5</text>
<text x="229.5" y="97.7">4</text>
<text x="248.6" y="97.7">4</text>
<text x="44.9" y="106.1">6</text>
<text x="68.4" y="104.9">25</text>
<text x="68.4" y="107.3">26</text>
<text x="128" y="106.1">1</text>
<text x="44.5" y="108.5">29</text>
<text x="68.4" y="109.7">27</text>
<text x="128" y="108.5">2</text>
<text x="128" y="110.9">3</text>
<text x="128" y="113.3">4</text>
<text x="128" y="115.7">5</text>
<text x="128" y="118">6</text>
<text x="9.7" y="127.6">C</text>
<text x="268.5" y="127.6">C</text>
<text x="34.2" y="138.3">1</text>
<text x="34.2" y="140.7">2</text>
<text x="34.2" y="143.1">3</text>
<text x="74.8" y="143.6">3</text>
<text x="85.1" y="140.2" transform="rotate(-90 85.1 140.2)">8</text>
<text x="34.2" y="145.5">4</text>
<text x="74.8" y="148.4">4</text>
<text x="91.5" y="147.2">6</text>
<text x="36.6" y="152.7">5</text>
<text x="36.6" y="155.1">6</text>
<text x="74.8" y="152">2</text>
<text x="36.6" y="157.5">7</text>
<text x="36.6" y="159.9">8</text>
<text x="74.8" y="156.7">1</text>
<text x="91.5" y="157.9">7</text>
<text x="85.1" y="162.3" transform="rotate(-90 85.1 162.3)">5</text>
<text x="9.7" y="174.6">D</text>
<text x="268.5" y="174.6">D</text>
<text x="32.9" y="187.8">1</text>
<text x="80" y="187.8">2</text>
<text x="127" y="187.8">3</text>
<text x="174" y="187.8">4</text>
<text x="221.1" y="187.8">5</text>
<text x="268.1" y="187.8">6</text>
</g>
<g font-size="1.7" fill="#004848">
<text x="48.7" y="24.5">Vdd</text>
<text x="48.7" y="26.9">Vdd</text>
<text x="62.6" y="26.9">RA1</text>
<text x="62.6" y="29.3">RA2</text>
<text x="62.6" y="24.5">RA0</text>
<text x="62.6" y="31.7">RA3</text>
<text x="62.6" y="34">RA4</text>
<text x="226" y="31.6">P1</text>
<text x="245.1" y="31.6">P5</text>
<text x="62.6" y="41.2">RB0</text>
<text x="62.6" y="36.4">RA5</text>
<text x="195.4" y="39.7" transform="rotate(-90 195.4 39.7)">MAINS</text>
<text x="196.1" y="41.3">P9</text>
<text x="62.6" y="43.6">RB1</text>
<text x="62.6" y="46">RB2</text>
<text x="153.6" y="46.5" transform="rotate(-90 153.6 46.5)">D1</text>
<text x="225.3" y="43.1" transform="rotate(-90 225.3 43.1)">Relay Control 1</text>
<text x="244.4" y="43.1" transform="rotate(-90 244.4 43.1)">Relay Control 5</text>
<text x="48.7" y="48.4">RE3/MCLR</text>
<text x="62.6" y="48.4">RB3</text>
<text x="62.6" y="50.8">RB4</text>
<text x="62.6" y="53.2">RB5</text>
<text x="148.8" y="48.9" transform="rotate(-90 148.8 48.9)">APT2012</text>
<text x="226" y="50.7">P2</text>
<text x="245.1" y="50.7">P6</text>
<text x="62.6" y="55.6">RB6</text>
<text x="62.6" y="57.9">RB7</text>
<text x="48.7" y="60.3">RA6/OSC1</text>
<text x="62.6" y="62.7">RC0</text>
<text x="62.6" y="65.1">RC1</text>
<text x="225.3" y="62.2" transform="rotate(-90 225.3 62.2)">Relay Control 2</text>
<text x="244.4" y="62.2" transform="rotate(-90 244.4 62.2)">Relay Control 6</text>
<text x="24.9" y="67.5">X2</text>
<text x="30.5" y="68.3" transform="rotate(-90 30.5 68.3)">G</text>
<text x="32.9" y="67.5">X1</text>
<text x="48.7" y="67.5">RA7/OSC2</text>
<text x="62.6" y="67.5">RC2</text>
<text x="62.6" y="69.9">RC3</text>
<text x="226" y="69.8">P3</text>
<text x="245.1" y="69.8">P7</text>
<text x="62.6" y="72.3">RC4</text>
<text x="62.6" y="74.7">RC5</text>
<text x="62.6" y="77.1">RC6</text>
<text x="62.6" y="79.4">RC7</text>
<text x="225.3" y="81.3" transform="rotate(-90 225.3 81.3)">Relay Control 3</text>
<text x="244.4" y="81.3" transform="rotate(-90 244.4 81.3)">Relay Control 7</text>
<text x="62.6" y="89">RD2</text>
<text x="62.6" y="84.2">RD0</text>
<text x="62.6" y="86.6">RD1</text>
<text x="226" y="88.9">P4</text>
<text x="245.1" y="88.9">P8</text>
<text x="62.6" y="93.8">RD4</text>
<text x="62.6" y="91.4">RD3</text>
<text x="192.5" y="93.7">D3</text>
<text x="62.6" y="96.2">RD5</text>
<text x="62.6" y="98.6">RD6</text>
<text x="62.6" y="101">RD7</text>
<text x="190" y="98.5">APT2012</text>
<text x="225.3" y="100.5" transform="rotate(-90 225.3 100.5)">Relay Control 4</text>
<text x="244.4" y="100.5" transform="rotate(-90 244.4 100.5)">Relay Control 8</text>
<text x="48.7" y="106.9">Vss</text>
<text x="62.7" y="105.7">RE0</text>
<text x="124" y="104.4">P10</text>
<text x="48.7" y="109.3">Vss</text>
<text x="62.7" y="108.1">RE1</text>
<text x="62.7" y="110.5">RE2</text>
<text x="123.8" y="114.2" transform="rotate(-90 123.8 114.2)">ICSP</text>
<text x="174.6" y="117.6">D2</text>
<text x="171.3" y="135.3">SMP4-RGY</text>
<text x="29.2" y="139.2">1</text>
<text x="29.2" y="141.6">2</text>
<text x="29.2" y="144">3</text>
<text x="74.1" y="141.9">DE</text>
<text x="83.4" y="141.3" transform="rotate(-90 83.4 141.3)">Vcc</text>
<text x="29.2" y="146.4">4</text>
<text x="74.7" y="146.7">D</text>
<text x="91.4" y="145.5">A</text>
<text x="31.6" y="153.5">1</text>
<text x="31.6" y="155.9">2</text>
<text x="73.9" y="150.3">/RE</text>
<text x="74.7" y="155.1">R</text>
<text x="31.6" y="158.3">3</text>
<text x="31.6" y="160.7">4</text>
<text x="91.4" y="156.3">B</text>
<text x="83.4" y="163.7" transform="rotate(-90 83.4 163.7)">GND</text>
</g>
<g font-size="1.3" fill="#004848">
<text x="24" y="29.1">C1</text>
<text x="28.8" y="29.1">C2</text>
<text x="24.3" y="33.5">100nF</text>
<text x="29.1" y="33.5">100nF</text>
<text x="149.2" y="33.1" transform="rotate(-90 149.2 33.1)">R1</text>
<text x="150.9" y="33.9" transform="rotate(-90 150.9 33.9)">300R</text>
<text x="86.1" y="41">C3</text>
<text x="86.5" y="45.4">470pF</text>
<text x="118.7" y="47.7" transform="rotate(-90 118.7 47.7)">C4</text>
<text x="123.1" y="47.4" transform="rotate(-90 123.1 47.4)">470nF</text>
<text x="158.3" y="45.4" transform="rotate(-90 158.3 45.4)">10K</text>
<text x="160" y="45" transform="rotate(-90 160 45)">R2</text>
<text x="133.8" y="52.3">U3</text>
<text x="110.9" y="57" transform="rotate(-90 110.9 57)">R3</text>
<text x="112.7" y="57.1" transform="rotate(-90 112.7 57.1)">1M</text>
<text x="119.8" y="64.9">1K</text>
<text x="119.8" y="63.1">R4</text>
<text x="139.7" y="61">LTV-814</text>
<text x="178.8" y="95.9">300R</text>
<text x="179.6" y="94.2">R8</text>
<text x="188.4" y="119.8">300R</text>
<text x="189.1" y="118.1">R5</text>
<text x="188.4" y="125.8">300R</text>
<text x="189.1" y="124.1">R6</text>
<text x="188.4" y="131.8">300R</text>
<text x="189.1" y="130">R7</text>
<text x="62.2" y="139">C5</text>
<text x="62.6" y="143.4">100nF</text>
</g>
<g font-size="1.3" fill="#840000">
<text x="150.3" y="42.8" transform="rotate(-90 150.3 42.8)">1</text>
<text x="132.3" y="53.5">1</text>
<text x="146.6" y="53.5">4</text>
<text x="150.3" y="48.7" transform="rotate(-90 150.3 48.7)">2</text>
<text x="132.3" y="58.3">2</text>
<text x="146.6" y="58.3">3</text>
<text x="190.2" y="95.3">1</text>
<text x="196.2" y="95.3">2</text>
<text x="178.9" y="119.2">1</text>
<text x="171.1" y="125.2">4</text>
<text x="178.9" y="125.2">2</text>
<text x="178.9" y="131.2">3</text>
</g>
<g font-size="1" fill="#004848">
<text x="39.7" y="19.7">+5V</text>
<text x="149.6" y="19.7">+5V</text>
<text x="171.1" y="91.3">+5V</text>
<text x="140.1" y="105.7">+5V</text>
<text x="166.4" y="121.2">+5V</text>
<text x="82.7" y="129.6">+5V</text>
</g>
</svg>
